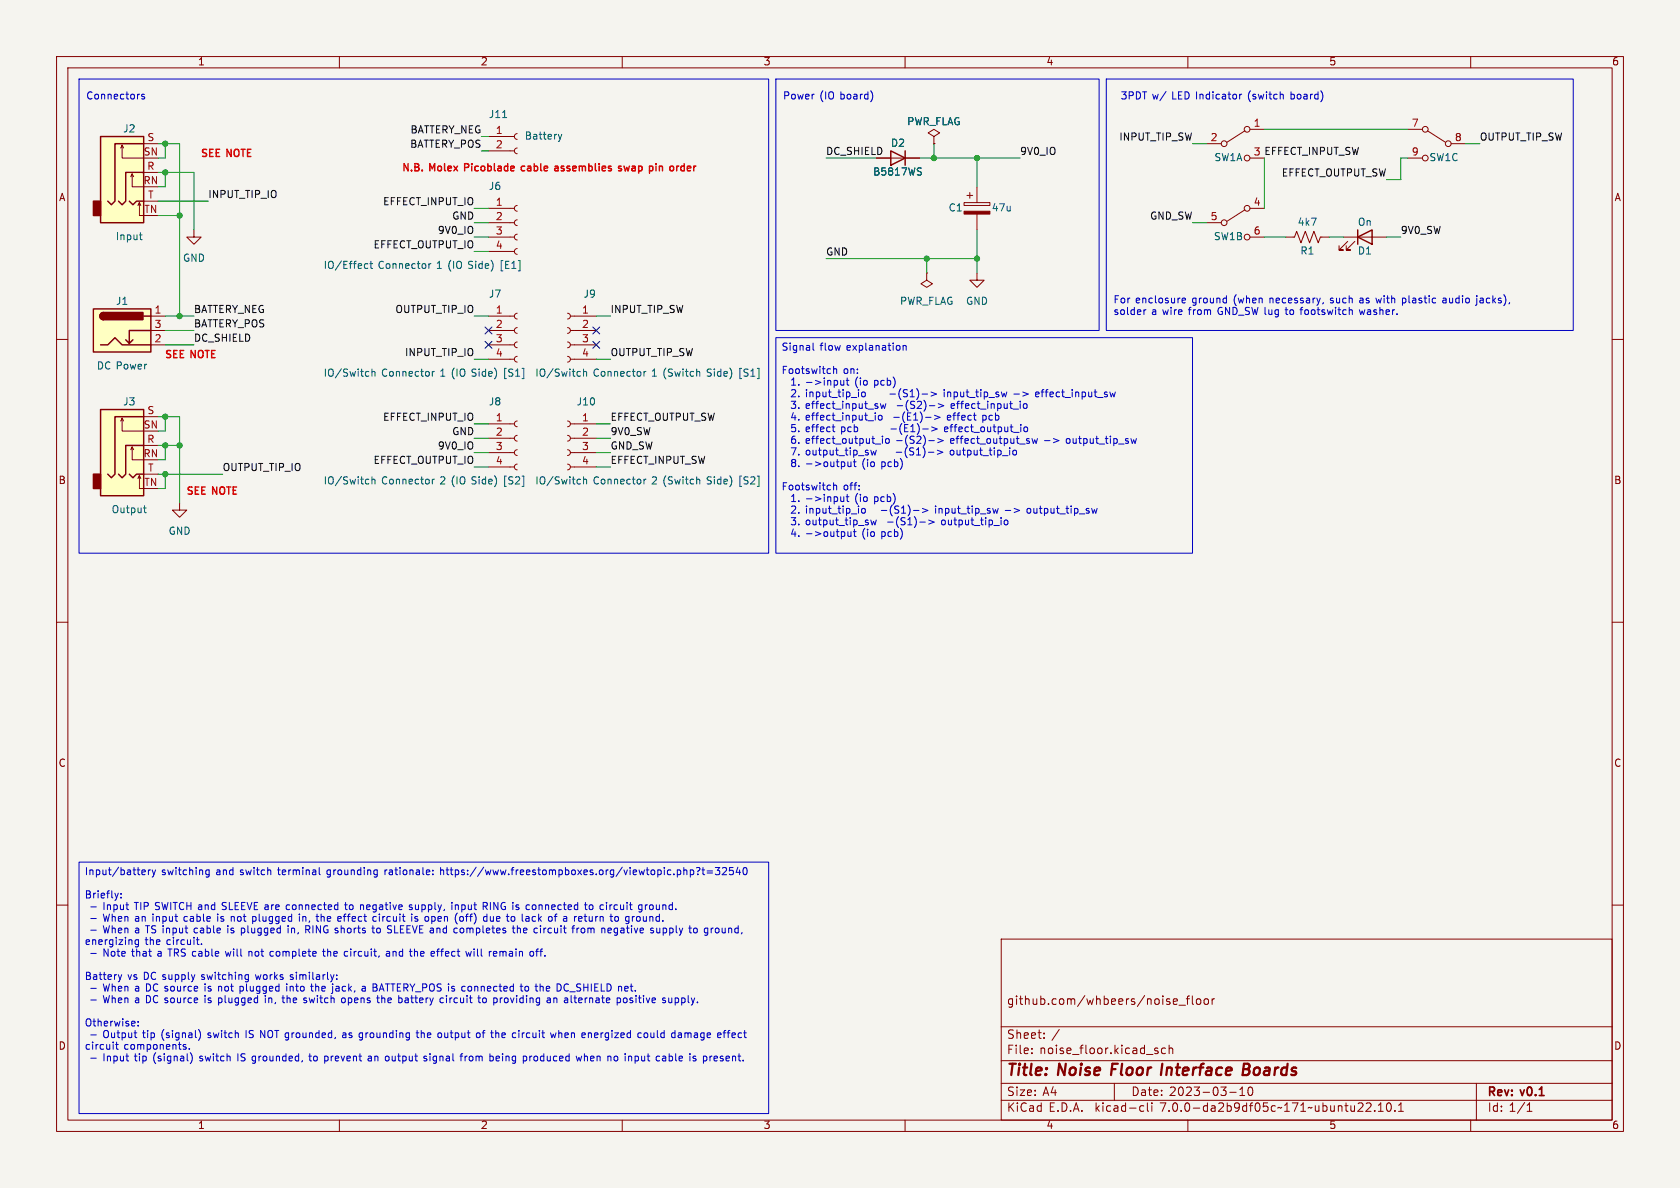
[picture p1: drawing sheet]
<svg xmlns="http://www.w3.org/2000/svg" width="297mm" height="210mm" viewBox="0 0 297 210" stroke-linecap="round" stroke-linejoin="round" font-family="sans-serif">
<path d="M0 0h297v210h-297z" fill="#f5f4ef" stroke="#f5f4ef" stroke-width=".18"/>
<g fill="none" stroke="#840000" stroke-width=".18">
<path d="M10 10h277v190h-277zM12 12h273v186h-273zM60 10v2M110 10v2M160 10v2M210 10v2M260 10v2M21.3 26.2l.3-.5v2.2h3.8M21.6 25.7l.2 .5M23.1 31.2l.3-.5v2.3h2M23.4 30.7l.2 .5M24.4 36.3l.2-.5v2.3h.8"/>
<path d="M24.6 35.8l.3 .5M25.4 30.5h2.5M25.4 25.4h2.5M25.4 35.6h2.5M86.4 39.4h4.5M86.4 36.8h4.5M86.4 26.7h4.5M86.4 24.1h4.5M91.4 38.9l-.3 .1-.2 .4 .2 .3 .3 .2M91.4 36.3l-.3 .2-.2 .3 .2 .4 .3 .1M91.4 26.2l-.3 .1-.2 .4 .2 .3 .3 .2M91.4 23.6l-.3 .2-.2 .3 .2 .4 .3 .1"/>
<path d="M154.9 27.9h7.7M165.1 24.1l1-.6-1-.6-1 .6 1 .6v1.3M165.1 25.4h.1M170.4 35.8h4.6v.5h-4.6zM170.9 34.5h1.1M171.4 34v1.1M172.7 33v2.8M172.7 37.8v2.8M213.4 25.4h2.5M213.4 39.4h2.5M220.1 37.1l-3.2 2M220.1 23.1l-3.2 2"/>
<path d="M221 27.9h2.5M221 36.8h2.5M221 22.9h2.5M248.9 27.9h2.6M248.9 22.9h2.6M252.3 23.1l3.2 2M256.5 25.4h2.6M10 60h2M26.7 55.9h2.5M26.7 58.4h2.5M34.3 40.6v1.3h1.3l-1.3 1.3-1.3-1.3h1.3M86.4 41.9h4.5"/>
<path d="M86.4 55.9h4.5M86.4 58.4h4.5M86.4 44.5h4.5M91.4 43.9l-.3 .2-.2 .3 .2 .4 .3 .2M91.4 41.4l-.3 .1-.2 .4 .2 .4 .3 .1M91.4 57.9l-.3 .1-.2 .4 .2 .4 .3 .1M91.4 55.4l-.3 .1-.2 .4 .2 .3 .3 .2M100.3 57.9l.4 .2 .1 .3-.1 .4-.4 .1M100.3 55.4l.4 .1 .1 .4-.1 .4-.4 .1M100.8 55.9h4.6M100.8 58.4h4.6M163.8 48.3v1.2l1 .7-1 .6-1-.6 1-.7"/>
<path d="M163.8 48.3h.1M172.7 48.3v1.2h1.3l-1.3 1.3-1.3-1.3h1.3M221 41.9h2.5M227.3 41.9h1.6l.3-1 .8 2 .8-2 .7 2 .8-2 .7 2 .4-1h1.5M237.5 41.9h7.6M238.3 42.7l-1.6 1.5h.8h-.8v-.8M239.5 42.7l-1.5 1.5h.8h-.8v-.8M285 60h2M21.3 74.4l.3-.5v2.3h3.8M21.6 73.9l.2 .5M23.1 79.5l.3-.5v2.3h2M23.4 79l.2 .5"/>
<path d="M25.4 78.7h2.5M25.4 73.7h2.5M26.7 61h2.5M86.4 61h4.5M86.4 63.5h4.5M86.4 77.5h4.5M86.4 74.9h4.5M91.4 79.5l-.3 .1-.2 .4 .2 .4 .3 .1M91.4 77l-.3 .1-.2 .4 .2 .3 .3 .2M91.4 74.4l-.3 .2-.2 .3 .2 .4 .3 .1M91.4 63l-.3 .1-.2 .4 .2 .4 .3 .1M91.4 60.5l-.3 .1-.2 .3 .2 .4 .3 .2"/>
<path d="M100.3 63l.4 .1 .1 .4-.1 .4-.4 .1M100.3 60.5l.4 .1 .1 .4-.1 .3-.4 .2M100.3 79.5l.4 .2 .1 .3-.1 .4-.4 .1M100.3 77l.4 .1 .1 .4-.1 .3-.4 .2M100.3 74.4l.4 .2 .1 .3-.1 .4-.4 .1M100.8 61h4.6M100.8 63.5h4.6M100.8 77.5h4.6M100.8 74.9h4.6M24.4 84.6l.2-.5v2.3h.8M24.6 84.1l.3 .5M25.4 83.8h2.5"/>
<path d="M31.7 88.9v1.3h1.3l-1.3 1.2-1.2-1.2h1.2M86.4 82.6h4.5M86.4 80h4.5M91.4 82l-.3 .2-.2 .3 .2 .4 .3 .2M100.3 82l.4 .2 .1 .4-.1 .3-.4 .2M100.8 82.6h4.6M100.8 80h4.6M10 110h2M285 110h2M10 160h2M285 160h2M177 166h108v32h-108z"/>
<path d="M208.4 177.7h1.2M209.7 176.6h.6M210.3 176.1l-.4 .2v1.3M210.8 176.1v1.2l.2 .3M211.6 176.7l.2-.1 .4 .1 .1 .6-.2 .2-.3 .1-.2-.2zM212.9 176.7l.2-.1 .5 .1v.6l-.1 .2-.4 .1-.2-.2zM214.3 176.6v1M214.7 176.6h-.3l-.1 .2M60 198v2M110 198v2M160 198v2M177 194.5h108"/>
<path d="M177 191.5h108M177 187.5h108M177 181.5h108M182.4 186.1v.2M182.4 185.3v.2M184.6 183.4v.2M184.6 182.6v.2M197 191.5v3M201.8 195.5h.4M202.2 196.4l-.4 .1M202.8 195v1.2l.3 .3M203.6 195v.1"/>
<path d="M203.6 195.5v1M204.3 185.8h.4l.1 .2-.3 .3h-.2M204.3 185.3h.4M206 185.3h-.4l-.3 .2v.5l.2 .2h.5M206.7 185.4l.2-.1h.4v1M206.7 184.8v1.5M210 198v2M217.4 193.1h1.1M219.2 193.7h.8M219.2 192.6l.4-.4v1.5M220.8 192.3l.2-.1a.81 .81 0 0 1 .6 .6 .81 .81 0 0 1-.3 .8l-.2 .1a.81 .81 0 0 1-.3-1.4zM241.5 195.1l.6-.1 .2 .1 .1 .3-.9 1.1h.9"/>
<path d="M243 196.3v.2M243.7 196.5h.8M243.7 195.4l.4-.4v1.5M245.3 195h.2a.81 .81 0 0 1 .5 .6 .81 .81 0 0 1-.3 .8l-.1 .1a.81 .81 0 0 1-.6-.7 .81 .81 0 0 1 .3-.8zM246.6 196.3v.2M247.2 196.5h.9M247.2 195.4l.5-.4v1.5M260 198v2M261 191.5v6.5M270 196.5h.8M270 195.4l.4-.4v1.5"/>
<circle cx="216.4" cy="25.4" r=".51"/>
<circle cx="216.4" cy="39.4" r=".51"/>
<circle cx="220.5" cy="22.9" r=".51"/>
<circle cx="220.5" cy="36.8" r=".51"/>
<circle cx="220.5" cy="27.9" r=".51"/>
<circle cx="252" cy="22.9" r=".51"/>
<circle cx="252" cy="27.9" r=".51"/>
<circle cx="256" cy="25.4" r=".51"/>
<circle cx="220.5" cy="41.9" r=".51"/>
</g>
<path d="M205.5 188l-.3 2M219.8 189h.7M220.5 189l.3 .2M220.8 188.2l-.2-.2h-.7l-.2 2h.7l.5-.3M220.9 188.6l-.4 .4" fill="none" stroke="#840000" stroke-width=".4"/>
<g fill="none" stroke="#840000" stroke-width=".25">
<path d="M17.8 24.1h7.6v15.3h-7.6zM22.9 35.6l.6 .6 .6-.6h1.3M25.4 30.5h-3.2v5.1l-.6 .6-.6-.6M25.4 25.4h-5.1v10.2l-.6 .6-.7-.6M157.5 26.7l2.5 1.2-2.5 1.3zM160 26.7v2.5M16.5 54.6h10.2v7.6h-10.2zM18.3 55.2a.64 .64 0 0 0-.6 .7 .64 .64 0 0 0 .6 .6M25.4 55.9h1.3M26.7 58.4h-3.8v2.3l-.7-.6M240 41.9l2.6-1.3v2.6zM240 40.6v2.6"/>
<path d="M17.8 72.4h7.6v15.2h-7.6zM17.8 61h1.2l1.3-1.3 1.3 1.3h5.1M23.5 60.1l-.6 .6M25.4 78.7h-3.2v5.1l-.6 .7-.6-.7M25.4 73.7h-5.1v10.1l-.6 .7-.7-.7M22.9 83.8l.6 .7 .6-.7h1.3"/>
</g>
<g fill="none" stroke="#006464" stroke-width=".18">
<path d="M88.9 20.8h.7M98.7 23.8l.3 .8M99 24.6l-.1 .3M99.3 23.8l-.3 .8M162.7 29.7h.2M162.8 30.4l.1 .2-.1 .3M24.6 41.5h.5M24.9 42.3l.2 .1M64.5 47.4h.5M64.5 46.7h.5M65.4 46.6h.5M65.6 46.2v1.1l.3 .2"/>
<path d="M75.8 46.6v.9M76.2 46.6l-.4 .3M65.7 65.8l.2-.1h.3l.1 .8M65.7 65.2v1.3M76.4 65.7v.8M76.8 65.7l-.4 .2M103.2 65.2v1.3M103.2 65.8l.1-.1h.3l.1 .8M113.8 65.7v.8M114.2 65.7l-.4 .2M123.7 65.7v.8M25.4 89.8h.5"/>
<path d="M25.6 90.5l.3 .1M65.7 84.8l.2-.1 .3 .1 .1 .8M65.7 84.3v1.3M76.4 84.7v.9M76.8 84.7l-.4 .3M103.2 84.3v1.3M103.2 84.8l.1-.1 .3 .1 .1 .8M113.8 84.7v.9M114.2 84.7l-.4 .3M123.7 84.8v.8"/>
</g>
<g fill="#ffffc2" stroke="#ffffc2" stroke-width=".18">
<path d="M17.8 72.4h7.6v15.2h-7.6z"/>
<path d="M16.5 54.6h10.2v7.6h-10.2z"/>
<path d="M17.8 24.1h7.6v15.3h-7.6z"/>
</g>
<g fill="#840000" stroke="#840000" stroke-width=".25">
<path d="M16.5 83.8h1.3v2.6h-1.3z"/>
<path d="M17.8 55.4l.5-.2v1.3a.63 .63 0 0 1-.6-.4 .63 .63 0 0 1 .1-.7z"/>
<path d="M18.3 55.2h7v1.3h-7z"/>
<path d="M16.5 35.6h1.3v2.5h-1.3z"/>
</g>
<path d="M170.4 37.3h4.6v.5h-4.6z" fill="#840000" stroke="#840000" stroke-width=".18"/>
<g fill="none" stroke="#0000c2" stroke-width=".18">
<path d="M14 14h121.9v83.8h-121.9zM25.5 16.7h-.3l-.2 .1 .1 .2 .4 .1v.3h-.5M137.2 14h57.1v44.4h-57.1zM154.2 16.4l.1 .5-.1 .7M195.6 14h82.5v44.4h-82.5zM219.2 16.7v.8M219.5 16.7l-.3 .2M137.2 59.7h73.6v38.1h-73.6zM202.6 54.8l-.4 .2M209 53.1l.6-.1-.1-.2-.3-.1-.2 .2v.6h.5M233.9 53.5l-.1 .2M238.9 54.8l.2 .1v.7"/>
<path d="M240.3 54.8l.3 .8M247.9 53.5h.4M247.9 52.7v1.3M248.3 52.7l-.4 .1M255.5 52.7l-.4 .1M255.5 53.1h-.3l-.1 .1v.3h.4M261.1 52.3v.1M261.1 52.7v1.1l-.3 .2M143.7 60.6v1.1l.2 .2M147.4 64.8v1.2M147.4 65.3l.1-.1h.4v.8M147.5 76.3h.1"/>
<path d="M149.2 67.2v.9M149.2 68l-.2 .1-.3-.1M149.6 67.2h.5M149.8 66.8v1.1l.3 .2M152.4 69.4l-.1 .5 .3 .2h.3l.1-.2-.1-.5M153.9 79.6l.3 .8 .2-.6 .3 .6 .2-.8M154.7 73.4v.9M155.5 73.4l.3 .1 .1 .2-.1 .5-.3 .1-.2-.2v-.6M155.6 71.4l.3 .8 .2-.6 .3 .6 .2-.8M156 77.1v.1M156 77.5v.9M156.6 77.6l.2-.1 .4 .1v.5l-.1 .2-.3 .1-.2-.1z"/>
<path d="M157.3 69.7h1M157.5 75.8h1M158.4 79.9h1M159.7 61.1v.8M159.7 61.2l.1-.1h.3l.1 .8M163.6 73.8h1M164.2 77.9h1M164.3 71.7h1M164.6 69.3l1 .4-1 .3M164.7 75.5l1 .3-1 .4M165.2 73.4l1 .4-1 .3M165.7 79.6l1 .3-1 .4"/>
<path d="M165.8 77.5l.9 .4-.9 .4M165.9 71.4l.9 .3-.9 .4M166.9 68.9v.1M166.9 69.3v.8M167 75.9l.6-.1-.1-.3h-.3l-.2 .2v.6h.5M168 79.7v.5l.2 .2M173.7 73.4v1.3M173.7 74.2l.2 .1M179.2 69.7h1M179.7 79.7v.5l-.1 .2h-.3M181 71.4h.3l.3 .2v.4l-.3 .2-.3-.1-.1-.1zM181.2 75.5h.3l.2 .2-.1 .5-.4 .1"/>
<path d="M182.4 77.5l.3 .9 .2-.6 .3 .6 .2-.9M183.1 69.7l.6-.1-.1-.2-.3-.1-.2 .2v.6h.5M188.6 77.6l-.1 .2 .1 .5M197.2 69.3l-.3 .8M200.9 77.5l-.2 .9M147.4 85.3v1.3M147.4 85.9l.1-.1h.4v.8M149.2 87.8v.9M149.2 88.5l-.2 .2-.3-.1M149.6 87.8h.5M149.8 87.4v1.1l.3 .2M149.9 81.6l.1 .8 .3 .1 .1-.1"/>
<path d="M149.9 94l.1 .8h.3l.1-.1M150.4 81.6v.9M150.4 94v.8M151 81.2v1.1l.3 .2M151 93.6v1.1l.3 .1M152.4 90l-.1 .5 .3 .2h.3l.1-.2-.1-.5M153.9 91.9l.3 .9 .2-.6 .3 .6 .2-.9M161.5 90.2h1M162.6 92.3h1M163.1 89.9l.9 .3-.9 .4M164.2 91.9l.9 .4-.9 .4M165.4 89.4v.2"/>
<path d="M165.4 89.9v.8M176.5 89.9l-.3 .8M177.6 92l.3-.1 .3 .3-.1 .5h-.5M177.7 90.2h1M182 89.9h-.3l-.1 .2v.5l.4 .1M14 152.4h121.9v44.5h-121.9zM20.9 157.9l-.3 .8M21.4 158.6v.1M21.4 158v.1M25.3 153.8h.3l.1 .3-.6 .1M25.6 154.6h-.3M26.2 153.8v.8"/>
<path d="M26.6 153.8l-.4 .2M26.9 153.8l.3 .8M27.2 154.6l-.3 .4M27.5 153.8l-.3 .8M37 153.8h-.4l-.2 .2 .1 .6h.5M37 153.8v1l-.3 .2h-.3M50.8 160l-.2 .2v.4l.2 .2M56.4 153.4v1l.2 .2M60.9 160h.5M61.1 159.5v1.1l.3 .2M63.9 160h.3M66.6 153.8h.1"/>
<path d="M66.7 153.8v1l-.1 .2M66.7 154.6h-.1M76.5 154.5v.1M76.5 153.8v.2M77.9 153.4v1.2M78.1 153.8l-.2 .1M79.9 159.5v.1M79.9 160v.8M80.5 160v.8M80.7 160l-.2 .1M85.4 159.5h.5l.3 .3-.2 .3-.6 .1M103.3 160h.5"/>
<path d="M103.5 159.5v1.1l.3 .2M107.2 159.5v.1M113.1 160h.4M113.5 160v1l-.1 .2h-.3M114.1 160v.8M114.5 160l-.4 .2M123.1 153.4h.5l.1 .1-.3 .6M123.4 154.5v.1M124.1 153.8h.5M124.3 153.4v1l.3 .2M125 154h1M125 154.3h1"/>
<path d="M126.5 153.4h.7l-.4 .4 .4 .2v.5l-.2 .1-.5-.1M127.7 153.5l.5-.1 .3 .3-.8 .9h.8M129.6 153.4h-.6l-.1 .6 .2-.2 .4 .1 .2 .2-.1 .4-.2 .1-.5-.1M130.4 153.3l-.3 .9h.8M130.7 153.8v.8M131.5 153.5l.2-.1a.68 .68 0 0 1 .4 .6 .68 .68 0 0 1-.4 .6l-.2-.1-.1-.4zM16.1 160.3h.9M16.1 162.4h.9M16.1 164.4h.9M16.1 168.5h.9M16.1 174.7h.9M16.1 176.8h.9"/>
<path d="M20.9 172.3l.3 .8M21.2 173.1l-.1 .3M21.5 172.3l-.3 .8M23.9 166.2v.6l.2 .2 .4-.1M24.5 166.1v1.1l-.3 .2-.3-.1M34.7 166.1h.5M35.1 167h.1M35.6 166.8v.2M36.2 176v.1M38.6 174.4v.8M38.6 176.4v1.3M38.6 177.2l.2 .1"/>
<path d="M38.8 176.4l-.2 .1M39.9 168.2l.2 .8M40.3 164.1v.8M40.9 162v.9M41.1 162l-.2 .1M42.4 174.4v1.2M42.4 175.1l.4 .1M42.7 164.9h.3M43 164.1h-.3M43.6 172.3l.3 .1M43.9 172.3v1l-.2 .3M43.9 173.1h-.3"/>
<path d="M44 168.2v.8M44.4 168.2l-.4 .1M44.7 162v1.3M44.7 162.8l.3 .1M45 162l-.3 .1M46.9 176.4v.9M47.7 168.8l.1 .2h.4M48.2 168.2h-.2l-.3 .2M49.8 176.4h.5M50 176v1.1l.3 .2M50.7 174.4v.8M50.9 164.1v.8"/>
<path d="M52.9 162v.9M53.9 176.4l.3 .1M53.9 176.8l.3 .1M54.2 177.2l-.4 .1M54.4 164.3l.4 .6M54.7 164.2l-.6 .1M55.1 173.9v1.1l.3 .2M55.9 162h.5M56 162.7l.4 .2M57 168.2h.5M57.2 167.8v1l.3 .2M59.5 173v.1"/>
<path d="M59.5 172.4v.1M59.9 162l.4 .1v.2l-.6 .1M60.3 162.8l-.4 .1M60.4 176.5v.6l.2 .2 .4-.2M61.1 168.2h.4M61.5 169h-.4M64 175l.2 .2 .4-.1M64 174.4h.5l.1 .8M64.6 174.7h-.4l-.2 .2M65.7 164.1h.5M65.9 163.6v1.1l.3 .2M66 162.1v.6l.2 .2 .3-.1"/>
<path d="M66.8 176v1.1M66.8 177.2l.3 .1M68.3 168.2h.5l.1 .8M68.9 168.5h-.4l-.2 .2 .2 .3h.4M69.2 164.4v.4M71 176.5l.1 .2-.1 .5M72.8 161.6v.1M72.8 162v.9M72.8 160h-.3l-.1 .1v.2l.4 .1v.3h-.4M73.3 167.8v1.2M73.3 162.8l.4 .1M73.3 162.2l.1 .2h.3"/>
<path d="M73.3 168.2v.1M77.2 168.2h.5M77.8 177.1l.2 .2 .4-.1M77.9 176.5h-.1M80.7 161.6l-.1 .2M81.3 162.1v.6l.4 .2M81.4 164.2v.6M82.8 174.5v.6M83.3 168.2l-.2 .8-.3-.6-.2 .6M84.5 176.4h.5M84.7 176v1.1l.3 .2M85.7 162l.4 .1"/>
<path d="M85.7 160.2l.5 .6M85.7 176.4l-.3 .1-.1 .2 .1 .4 .3 .2M86.1 162.8l-.4 .1M86.1 161.6v1.3M86.7 162v.8M87.8 168.2h-.4l-.2 .2 .1 .6h.5M87.8 168.5l-.6 .1M88.4 176.4v.9M88.6 176.5l-.2 .2M90.6 164.1h.4M90.6 162l.4 .1M90.7 163.6v1.1l.3 .2"/>
<path d="M91 162.7l-.4 .2M91.5 163.6v1.3M91.9 164.1h-.3l-.1 .1M91.9 174.4h.5M92.1 173.9v1.1l.3 .2M93.3 174.4h-.3l-.2 .2 .1 .5h.4M94.1 168.2l.2 .2v.4l-.2 .2M94.1 160.1v.6M94.7 168.2h.5M95.1 167.8l-.2 .1v1.1M95.6 164.1v.8M95.9 174.4l.1 .1"/>
<path d="M96.7 177.1l.2 .2 .4-.1M96.8 176.5h.4l.1 .8M97.3 176.7l-.4 .1-.2 .2M97.9 176.4v.9M98 162h.5M98.1 176.4l-.2 .1M98.2 161.8v1.1M100.1 173.9a.68 .68 0 0 0-.4 .7 .68 .68 0 0 0 .4 .6M101.1 164.1h.5M102 164.1v.8M102.4 164.1l-.4 .2M104.7 160h-.3l-.2 .2 .1 .5h.4"/>
<path d="M108 164.1h-.3l-.2 .1v.7h.5M108.1 164.4l-.6 .1M108.9 162l.3 .1 .1 .2v.4l-.4 .2M109.6 176.5l.1 .5-.1 .2-.4 .1M110.3 176.5l-.1 .2 .1 .4 .1 .2 .3-.1M112.5 162.6l.3 .3M112.8 162l-.3 .3M113.5 160.7l-.4 .1M116.1 164.1l.1 .8h.3l.1-.1M116.6 164.1v.8M118.2 176.4l.1 .8 .3 .1 .2-.2M118.8 176.4v.9"/>
<path d="M122.8 164.1h.4l.1 .2-.1 .5-.4 .1M126.6 164.1l-.1 .2 .1 .6M16.1 182.9h.9M16.1 187.1h.9M20.6 184.2v1.1l.3 .2M24.4 181.3v.1M24.4 180.6v.1M32.4 185l.5 .2v.2l-.4 .1M33.5 185.4v.1M33.6 186.1a1.46 1.46 0 0 1 0 1.9M35.1 182a1.46 1.46 0 0 1 0 1.9M42.1 186.3v1.2"/>
<path d="M43.5 182.2v1.2M54.6 186.7h.5M54.8 186.3v1.1l.1 .1M57.4 187.5h.4M57.8 186.7l-.4 .1M61 182.6h-.4M61 182.9h-.3l-.2 .2 .1 .3h.4M65.1 186.8h.5M65.5 187.1h-.3l-.1 .1v.3h.4M73.6 182.6h.4M73.7 182.2v1l.3 .2M75.4 186.8l-.3-.1-.2 .2 .1 .2 .4 .1v.3h-.5"/>
<path d="M77.8 182.6l.3 .2v.4l-.3 .2M81.3 186.7h.5M81.8 186.3l-.3 .2v1M82.2 186.7v.8M82.3 186.8l-.1 .1M84.3 182.6h.3l.3 .2v.4l-.3 .2h-.3l-.1-.2zM86.7 186.7h.3l.2 .2v.5l-.5 .1M87.8 182.6l-.2 .1M91.7 182.2v.1M92.9 186.7l.2 .2v.4l-.2 .2M97.3 182.6l.3 .8 .2-.6 .3 .6 .2-.8M101.9 186.7l.2 .8 .2-.6 .3 .6 .2-.8"/>
<path d="M104 182.6v.8M104.4 182.6l-.4 .1M109 186.7l-.3 .1-.1 .1v.5l.4 .1M113 182.6h.4M113.4 183.4h-.4M114.3 182.6h-.3l-.1 .2v.5l.4 .1M117.2 186.8h.4M117.7 187l-.4 .1-.2 .1 .2 .3h.4M119.9 182.6h.5M120.4 182.9h-.3l-.2 .2v.3h.5M122.9 187.1l.2 .2-.2 .2M122.9 186.7l.1 .1"/>
<path d="M127.8 182.6h.5M128.3 182.2l-.3 .1v1.1M128.6 182.6h.4"/>
</g>
<path d="M92.6 29.4h-.2l-.2 .2v.5l.4 .1M98.1 30.1h.6M98.1 29.4h.5l.1 .8M98.7 29.7l-.6 .1M109.4 29.7l.4 .1 .1 .2-.2 .2-.4-.1M109.4 29.4h.4M110.3 29.4l.3 .8M116 28.9v.2M119.9 29.4h.1" fill="none" stroke="#f00" stroke-width=".25"/>
<g fill="none" stroke="#009600" stroke-width=".18">
<path d="M27.9 25.4h3.8v30.5M27.9 30.5h6.4v10.1M27.9 35.6h8.9M27.9 38.1h3.8M29.2 25.4v2.5h-1.3M29.2 30.5v2.5h-1.3M83.8 39.4h2.6M83.8 36.8h2.6M85.1 26.7h1.3M85.1 24.1h1.3M146 27.9h8.9M162.6 27.9h17.7"/>
<path d="M165.1 25.4v2.5M172.7 27.9v5.1M210.8 25.4h2.6M210.8 39.4h2.6M223.5 22.9h25.4M223.5 27.9v8.9M248.9 27.9h-1.3v3.9h-2.5M259.1 25.4h2.5M29.2 55.9h5.1M29.2 58.4h5.1M83.8 41.9h2.6M83.8 55.9h2.6"/>
<path d="M83.8 44.5h2.6M105.4 55.9h2.5M146 45.7h26.7M163.8 45.7v2.6M172.7 40.6v7.7M223.5 41.9h3.8M234.9 41.9h2.6M245.1 41.9h2.5M27.9 78.7h3.8M27.9 73.7h3.8v15.2M29.2 73.7v2.5h-1.3M29.2 78.7v2.6h-1.3"/>
<path d="M29.2 61h5.1M83.8 77.5h2.6M83.8 74.9h2.6M83.8 63.5h2.6M105.4 77.5h2.5M105.4 74.9h2.5M105.4 63.5h2.5M27.9 83.8h11.5M29.2 83.8v2.6h-1.3M83.8 80h2.6M83.8 82.6h2.6M105.4 80h2.5"/>
<path d="M105.4 82.6h2.5"/>
</g>
<path d="M85.8 57.8l1.2 1.2M87 57.8l-1.2 1.2M104.8 57.8l1.2 1.2M106 57.8l-1.2 1.2M85.8 60.4l1.2 1.2M87 60.4l-1.2 1.2M104.8 60.4l1.2 1.2M106 60.4l-1.2 1.2" fill="none" stroke="#000084" stroke-width=".18"/>
<g fill="#009600" stroke="#009600" stroke-width=".18">
<circle cx="31.7" cy="38.1" r=".46"/>
<circle cx="29.2" cy="30.5" r=".46"/>
<circle cx="29.2" cy="25.4" r=".46"/>
<circle cx="165.1" cy="27.9" r=".46"/>
<circle cx="172.7" cy="27.9" r=".46"/>
<circle cx="172.7" cy="45.7" r=".46"/>
<circle cx="163.8" cy="45.7" r=".46"/>
<circle cx="29.2" cy="78.7" r=".46"/>
<circle cx="31.7" cy="55.9" r=".46"/>
<circle cx="29.2" cy="73.7" r=".46"/>
<circle cx="29.2" cy="83.8" r=".46"/>
<circle cx="31.7" cy="78.7" r=".46"/>
</g>
<g font-size="2.8" fill="#840000">
<text x="178" y="190.8">Title:</text>
<text x="187.1" y="190.8">Noise</text>
<text x="197.1" y="190.8">Floor</text>
<text x="206.5" y="190.8">Interface</text>
<text x="221.6" y="190.8">Boards</text>
</g>
<g font-size="2.1" fill="#840000">
<text x="178" y="177.9">github.com/whbeers/noise_floor</text>
<text x="178" y="183.9">Sheet:</text>
<text x="185.9" y="183.9">/</text>
<text x="178" y="186.6">File:</text>
<text x="183.8" y="186.6">noise_floor.kicad_sch</text>
<text x="178" y="196.8">KiCad</text>
<text x="178" y="194">Size:</text>
<text x="184.3" y="194">A4</text>
<text x="185.4" y="196.8">E.D.A.</text>
<text x="193.7" y="196.8">kicad-cli</text>
<text x="200" y="194">Date:</text>
<text x="205.2" y="196.8">7.0.0-da2b9df05c~171~ubuntu22.10.1</text>
<text x="206.7" y="194">2023-03-10</text>
<text x="263" y="194.2">Rev:</text>
<text x="263" y="196.8">Id: 1/1</text>
<text x="269" y="194.2">v0.1</text>
</g>
<g font-size="1.8" fill="#840000">
<text x="35" y="11.8">1</text>
<text x="85" y="11.8">2</text>
<text x="135" y="11.8">3</text>
<text x="185" y="11.8">4</text>
<text x="235" y="11.8">5</text>
<text x="285" y="11.8">6</text>
<text x="10.4" y="35.8">A</text>
<text x="285.4" y="35.8">A</text>
<text x="10.3" y="85.8">B</text>
<text x="285.3" y="85.8">B</text>
<text x="10.3" y="135.8">C</text>
<text x="285.3" y="135.8">C</text>
<text x="10.3" y="185.8">D</text>
<text x="285.3" y="185.8">D</text>
<text x="35" y="199.8">1</text>
<text x="85" y="199.8">2</text>
<text x="135" y="199.8">3</text>
<text x="185" y="199.8">4</text>
<text x="235" y="199.8">5</text>
<text x="285" y="199.8">6</text>
</g>
<g font-size="1.8" fill="#0000c2">
<text x="15.2" y="17.8">Connectors</text>
<text x="138.4" y="17.8">Power</text>
<text x="144.9" y="17.8">(IO board)</text>
<text x="198.1" y="17.8">3PDT w/</text>
<text x="207.3" y="17.8">LED Indicator</text>
<text x="220.9" y="17.8">(switch</text>
<text x="228.6" y="17.8">board)</text>
<text x="196.8" y="53.8">For</text>
<text x="200.8" y="53.8">enclosure</text>
<text x="210.8" y="53.8">ground</text>
<text x="218.3" y="53.8">(when</text>
<text x="224.7" y="53.8">necessary,</text>
<text x="235.6" y="53.8">such</text>
<text x="240.9" y="53.8">as with</text>
<text x="248.7" y="53.8">plastic</text>
<text x="256" y="53.8">audio</text>
<text x="262" y="53.8">jacks),</text>
<text x="196.8" y="55.9">solder</text>
<text x="203.6" y="55.9">a wire</text>
<text x="210.3" y="55.9">from</text>
<text x="215.6" y="55.9">GND_SW lug</text>
<text x="227.8" y="55.9">to</text>
<text x="230.6" y="55.9">footswitch</text>
<text x="241.2" y="55.9">washer.</text>
<text x="138.2" y="62.4">Signal</text>
<text x="145" y="62.4">flow</text>
<text x="149.8" y="62.4">explanation</text>
<text x="138.2" y="66.5">Footswitch</text>
<text x="140" y="68.5">1. -&gt;input</text>
<text x="140" y="70.6">2. input_tip_io</text>
<text x="149.1" y="66.5">on:</text>
<text x="151.5" y="68.5">(io</text>
<text x="155" y="68.5">pcb)</text>
<text x="158" y="70.6">-(S1)-&gt;</text>
<text x="167.8" y="70.6">input_tip_sw</text>
<text x="180.2" y="70.6">-&gt;</text>
<text x="184.2" y="70.6">effect_input_sw</text>
<text x="140" y="72.6">3. effect_input_sw</text>
<text x="140" y="74.7">4. effect_input_io</text>
<text x="140" y="76.8">5. effect</text>
<text x="149" y="76.8">pcb</text>
<text x="158.3" y="74.7">-(E1)-&gt;</text>
<text x="158.6" y="76.8">-(E1)-&gt;</text>
<text x="158.9" y="72.6">-(S2)-&gt;</text>
<text x="168" y="74.7">effect</text>
<text x="168.3" y="76.8">effect_output_io</text>
<text x="168.7" y="72.6">effect_input_io</text>
<text x="174.3" y="74.7">pcb</text>
<text x="140" y="78.8">6. effect_output_io</text>
<text x="140" y="80.9">7. output_tip_sw</text>
<text x="140" y="82.9">8. -&gt;output</text>
<text x="152.7" y="82.9">(io</text>
<text x="156.2" y="82.9">pcb)</text>
<text x="158.7" y="78.8">-(S2)-&gt;</text>
<text x="159" y="80.9">-(S1)-&gt;</text>
<text x="168.4" y="78.8">effect_output_sw</text>
<text x="168.8" y="80.9">output_tip_io</text>
<text x="185.1" y="78.8">-&gt;</text>
<text x="189.2" y="78.8">output_tip_sw</text>
<text x="138.2" y="87">Footswitch</text>
<text x="140" y="89.1">1. -&gt;input</text>
<text x="149.1" y="87">off:</text>
<text x="151.5" y="89.1">(io</text>
<text x="155" y="89.1">pcb)</text>
<text x="140" y="91.2">2. input_tip_io</text>
<text x="140" y="93.2">3. output_tip_sw</text>
<text x="140" y="95.3">4. -&gt;output</text>
<text x="152.7" y="95.3">(io</text>
<text x="156.2" y="95.3">pcb)</text>
<text x="156.3" y="91.2">-(S1)-&gt;</text>
<text x="157.3" y="93.2">-(S1)-&gt;</text>
<text x="166" y="91.2">input_tip_sw</text>
<text x="167" y="93.2">output_tip_io</text>
<text x="178.4" y="91.2">-&gt;</text>
<text x="182.5" y="91.2">output_tip_sw</text>
<text x="15" y="155.1">Input/battery</text>
<text x="28.6" y="155.1">switching</text>
<text x="38.3" y="155.1">and</text>
<text x="42.6" y="155.1">switch</text>
<text x="49.4" y="155.1">terminal</text>
<text x="58.2" y="155.1">grounding</text>
<text x="68.5" y="155.1">rationale:</text>
<text x="78.5" y="155.1">https://www.freestompboxes.org/viewtopic.php?t=32540</text>
<text x="15" y="159.2">Briefly:</text>
<text x="18.3" y="161.2">Input</text>
<text x="24" y="161.2">TIP SWITCH and</text>
<text x="39.8" y="161.2">SLEEVE are</text>
<text x="51.4" y="161.2">connected</text>
<text x="61.9" y="161.2">to</text>
<text x="64.7" y="161.2">negative</text>
<text x="73.5" y="161.2">supply,</text>
<text x="81.1" y="161.2">input</text>
<text x="86.8" y="161.2">RING is</text>
<text x="94.7" y="161.2">connected</text>
<text x="105.2" y="161.2">to</text>
<text x="108" y="161.2">circuit</text>
<text x="114.9" y="161.2">ground.</text>
<text x="15" y="167.4">energizing</text>
<text x="18.3" y="163.3">When an input</text>
<text x="18.3" y="165.4">When a TS input</text>
<text x="25.7" y="167.4">the</text>
<text x="29.5" y="167.4">circuit.</text>
<text x="32.9" y="163.3">cable</text>
<text x="34.8" y="165.4">cable</text>
<text x="38.9" y="163.3">is</text>
<text x="40.9" y="165.4">is</text>
<text x="41.5" y="163.3">not</text>
<text x="43.4" y="165.4">plugged</text>
<text x="45.4" y="163.3">plugged</text>
<text x="51.8" y="165.4">in,</text>
<text x="53.8" y="163.3">in,</text>
<text x="55" y="165.4">RING shorts</text>
<text x="57" y="163.3">the</text>
<text x="60.9" y="163.3">effect</text>
<text x="67.1" y="165.4">to</text>
<text x="67.2" y="163.3">circuit</text>
<text x="69.9" y="165.4">SLEEVE and</text>
<text x="74.1" y="163.3">is</text>
<text x="76.7" y="163.3">open</text>
<text x="81.9" y="165.4">completes</text>
<text x="82.1" y="163.3">(off)</text>
<text x="87.3" y="163.3">due</text>
<text x="91.5" y="163.3">to</text>
<text x="92.5" y="165.4">the</text>
<text x="94.3" y="163.3">lack</text>
<text x="96.3" y="165.4">circuit</text>
<text x="99.1" y="163.3">of</text>
<text x="101.9" y="163.3">a return</text>
<text x="103.3" y="165.4">from</text>
<text x="108.5" y="165.4">negative</text>
<text x="110.5" y="163.3">to</text>
<text x="113.3" y="163.3">ground.</text>
<text x="117.3" y="165.4">supply</text>
<text x="124.3" y="165.4">to</text>
<text x="127.1" y="165.4">ground,</text>
<text x="15" y="173.6">Battery</text>
<text x="18.3" y="169.5">Note</text>
<text x="22.6" y="173.6">vs DC supply</text>
<text x="23.5" y="169.5">that</text>
<text x="28.2" y="169.5">a TRS cable</text>
<text x="35.9" y="173.6">switching</text>
<text x="40.6" y="169.5">will</text>
<text x="44.7" y="169.5">not</text>
<text x="45.6" y="173.6">works</text>
<text x="48.6" y="169.5">complete</text>
<text x="51.8" y="173.6">similarly:</text>
<text x="58.2" y="169.5">the</text>
<text x="62" y="169.5">circuit,</text>
<text x="69.6" y="169.5">and</text>
<text x="73.9" y="169.5">the</text>
<text x="77.7" y="169.5">effect</text>
<text x="84.1" y="169.5">will</text>
<text x="88.2" y="169.5">remain</text>
<text x="95.6" y="169.5">off.</text>
<text x="18.3" y="175.6">When a DC source</text>
<text x="18.3" y="177.7">When a DC source</text>
<text x="36.7" y="175.6">is</text>
<text x="36.7" y="177.7">is</text>
<text x="39.2" y="175.6">not</text>
<text x="39.2" y="177.7">plugged</text>
<text x="43.1" y="175.6">plugged</text>
<text x="47.6" y="177.7">in,</text>
<text x="50.9" y="177.7">the</text>
<text x="51.5" y="175.6">into</text>
<text x="54.7" y="177.7">switch</text>
<text x="56" y="175.6">the</text>
<text x="59.9" y="175.6">jack,</text>
<text x="61.5" y="177.7">opens</text>
<text x="65.3" y="175.6">a BATTERY_POS is</text>
<text x="68" y="177.7">the</text>
<text x="71.8" y="177.7">battery</text>
<text x="79.3" y="177.7">circuit</text>
<text x="83.3" y="175.6">connected</text>
<text x="86.3" y="177.7">to</text>
<text x="89" y="177.7">providing</text>
<text x="93.9" y="175.6">to</text>
<text x="96.6" y="175.6">the</text>
<text x="98.6" y="177.7">an alternate</text>
<text x="100.5" y="175.6">DC_SHIELD net.</text>
<text x="111.2" y="177.7">positive</text>
<text x="119.4" y="177.7">supply.</text>
<text x="15" y="181.8">Otherwise:</text>
<text x="15" y="185.9">circuit</text>
<text x="18.3" y="183.9">Output</text>
<text x="21.9" y="185.9">components.</text>
<text x="25.5" y="183.9">tip</text>
<text x="28.8" y="183.9">(signal)</text>
<text x="37.2" y="183.9">switch</text>
<text x="44" y="183.9">IS NOT grounded,</text>
<text x="61.4" y="183.9">as grounding</text>
<text x="74.8" y="183.9">the</text>
<text x="78.7" y="183.9">output</text>
<text x="85.6" y="183.9">of</text>
<text x="88.4" y="183.9">the</text>
<text x="92.2" y="183.9">circuit</text>
<text x="99.2" y="183.9">when</text>
<text x="104.8" y="183.9">energized</text>
<text x="114.8" y="183.9">could</text>
<text x="120.9" y="183.9">damage</text>
<text x="129.2" y="183.9">effect</text>
<text x="18.3" y="188">Input</text>
<text x="24" y="188">tip</text>
<text x="27.4" y="188">(signal)</text>
<text x="35.7" y="188">switch</text>
<text x="42.5" y="188">IS grounded,</text>
<text x="55.5" y="188">to</text>
<text x="58.2" y="188">prevent</text>
<text x="66.1" y="188">an output</text>
<text x="76.2" y="188">signal</text>
<text x="82.8" y="188">from</text>
<text x="88.1" y="188">being</text>
<text x="94.1" y="188">produced</text>
<text x="103.7" y="188">when</text>
<text x="109.3" y="188">no input</text>
<text x="118.2" y="188">cable</text>
<text x="124.2" y="188">is</text>
<text x="126.7" y="188">present.</text>
</g>
<g font-size="1.8" fill="#006464">
<text x="21.7" y="23.7">J2</text>
<text x="86.4" y="21.1">J11</text>
<text x="160.3" y="22.4">PWR_FLAG</text>
<text x="92.7" y="25">Battery</text>
<text x="157.4" y="26.2">D2</text>
<text x="214.6" y="28.8">SW1A</text>
<text x="252.6" y="28.8">SW1C</text>
<text x="86.4" y="33.8">J6</text>
<text x="154.3" y="31.3">B5817WS</text>
<text x="167.6" y="37.7">C1</text>
<text x="175.3" y="37.7">47u</text>
<text x="229.4" y="40.2">4k7</text>
<text x="240" y="40.2">On</text>
<text x="20.4" y="42.7">Input</text>
<text x="32.3" y="46.5">GND</text>
<text x="57.2" y="47.8">IO/Effect</text>
<text x="66.8" y="47.8">Connector</text>
<text x="77.3" y="47.8">1 (IO Side)</text>
<text x="88.8" y="47.8">[E1]</text>
<text x="214.5" y="42.7">SW1B</text>
<text x="229.8" y="45.3">R1</text>
<text x="240" y="45.3">D1</text>
<text x="86.4" y="52.9">J7</text>
<text x="103.1" y="52.9">J9</text>
<text x="20.4" y="54.2">J1</text>
<text x="159" y="54.2">PWR_FLAG</text>
<text x="170.7" y="54.2">GND</text>
<text x="17.1" y="65.6">DC Power</text>
<text x="21.7" y="71.9">J3</text>
<text x="57.2" y="66.9">IO/Switch</text>
<text x="67.4" y="66.9">Connector</text>
<text x="77.9" y="66.9">1 (IO Side)</text>
<text x="86.4" y="71.9">J8</text>
<text x="89.4" y="66.9">[S1]</text>
<text x="94.6" y="66.9">IO/Switch</text>
<text x="101.9" y="71.9">J10</text>
<text x="104.8" y="66.9">Connector</text>
<text x="115.3" y="66.9">1 (Switch</text>
<text x="125.2" y="66.9">Side)</text>
<text x="131" y="66.9">[S1]</text>
<text x="57.2" y="85.9">IO/Switch</text>
<text x="67.4" y="85.9">Connector</text>
<text x="77.9" y="85.9">2 (IO Side)</text>
<text x="89.4" y="85.9">[S2]</text>
<text x="94.6" y="85.9">IO/Switch</text>
<text x="104.8" y="85.9">Connector</text>
<text x="115.3" y="85.9">2 (Switch</text>
<text x="125.2" y="85.9">Side)</text>
<text x="131" y="85.9">[S2]</text>
<text x="19.7" y="91">Output</text>
<text x="29.8" y="94.8">GND</text>
</g>
<g font-size="1.8" fill="#0f0f0f">
<text x="72.4" y="23.8">BATTERY_NEG</text>
<text x="72.4" y="26.3">BATTERY_POS</text>
<text x="146" y="27.6">DC_SHIELD</text>
<text x="180.3" y="27.6">9V0_IO</text>
<text x="197.8" y="25.1">INPUT_TIP_SW</text>
<text x="221.6" y="27.7">3 EFFECT_INPUT_SW</text>
<text x="261.6" y="25.1">OUTPUT_TIP_SW</text>
<text x="36.8" y="35.2">INPUT_TIP_IO</text>
<text x="226.5" y="31.4">EFFECT_OUTPUT_SW</text>
<text x="67.6" y="36.5">EFFECT_INPUT_IO</text>
<text x="77.3" y="41.6">9V0_IO</text>
<text x="79.8" y="39">GND</text>
<text x="203.2" y="39">GND_SW</text>
<text x="247.6" y="41.6">9V0_SW</text>
<text x="65.9" y="44.1">EFFECT_OUTPUT_IO</text>
<text x="146" y="45.4">GND</text>
<text x="34.3" y="55.5">BATTERY_NEG</text>
<text x="34.3" y="58.1">BATTERY_POS</text>
<text x="69.8" y="55.5">OUTPUT_TIP_IO</text>
<text x="107.9" y="55.5">INPUT_TIP_SW</text>
<text x="34.3" y="60.6">DC_SHIELD</text>
<text x="71.5" y="63.2">INPUT_TIP_IO</text>
<text x="107.9" y="63.2">OUTPUT_TIP_SW</text>
<text x="67.6" y="74.6">EFFECT_INPUT_IO</text>
<text x="79.8" y="77.1">GND</text>
<text x="107.9" y="74.6">EFFECT_OUTPUT_SW</text>
<text x="107.9" y="77.1">9V0_SW</text>
<text x="39.4" y="83.5">OUTPUT_TIP_IO</text>
<text x="65.9" y="82.2">EFFECT_OUTPUT_IO</text>
<text x="77.3" y="79.7">9V0_IO</text>
<text x="107.9" y="82.2">EFFECT_INPUT_SW</text>
<text x="107.9" y="79.7">GND_SW</text>
</g>
<g font-size="1.8" fill="#a90000">
<text x="87.6" y="23.9">1</text>
<text x="221.6" y="22.6">1</text>
<text x="249.5" y="22.6">7</text>
<text x="25.3" y="27.7">SN</text>
<text x="26" y="25.1">S</text>
<text x="87.6" y="26.4">2</text>
<text x="214" y="25.1">2</text>
<text x="249.5" y="27.7">9</text>
<text x="257.1" y="25.1">8</text>
<text x="25.3" y="32.8">RN</text>
<text x="26" y="30.2">R</text>
<text x="26.1" y="35.3">T</text>
<text x="25.5" y="37.8">TN</text>
<text x="87.6" y="36.6">1</text>
<text x="87.6" y="39.1">2</text>
<text x="87.6" y="41.7">3</text>
<text x="214" y="39.1">5</text>
<text x="221.6" y="36.6">4</text>
<text x="221.6" y="41.7">6</text>
<text x="87.6" y="44.2">4</text>
<text x="27.3" y="55.6">1</text>
<text x="27.3" y="58.2">3</text>
<text x="87.6" y="55.6">1</text>
<text x="87.6" y="58.2">2</text>
<text x="102.8" y="55.6">1</text>
<text x="102.8" y="58.2">2</text>
<text x="27.3" y="60.7">2</text>
<text x="87.6" y="60.7">3</text>
<text x="87.6" y="63.2">4</text>
<text x="102.8" y="60.7">3</text>
<text x="102.8" y="63.2">4</text>
<text x="25.3" y="75.9">SN</text>
<text x="26" y="73.4">S</text>
<text x="87.6" y="74.7">1</text>
<text x="87.6" y="77.2">2</text>
<text x="102.8" y="74.7">1</text>
<text x="102.8" y="77.2">2</text>
<text x="25.3" y="81">RN</text>
<text x="26" y="78.5">R</text>
<text x="26.1" y="83.6">T</text>
<text x="87.6" y="79.8">3</text>
<text x="87.6" y="82.3">4</text>
<text x="102.8" y="79.8">3</text>
<text x="102.8" y="82.3">4</text>
<text x="25.5" y="86.1">TN</text>
</g>
<g font-size="1.8" fill="#f00">
<text x="35.6" y="27.9">SEE NOTE</text>
<text x="71.1" y="30.5">N.B.</text>
<text x="76.1" y="30.5">Molex</text>
<text x="82.6" y="30.5">Picoblade</text>
<text x="93.1" y="30.5">cable</text>
<text x="99.3" y="30.5">assemblies</text>
<text x="111" y="30.5">swap</text>
<text x="116.8" y="30.5">pin</text>
<text x="120.8" y="30.5">order</text>
<text x="29.2" y="63.5">SEE NOTE</text>
<text x="33" y="87.6">SEE NOTE</text>
</g>
</svg>
